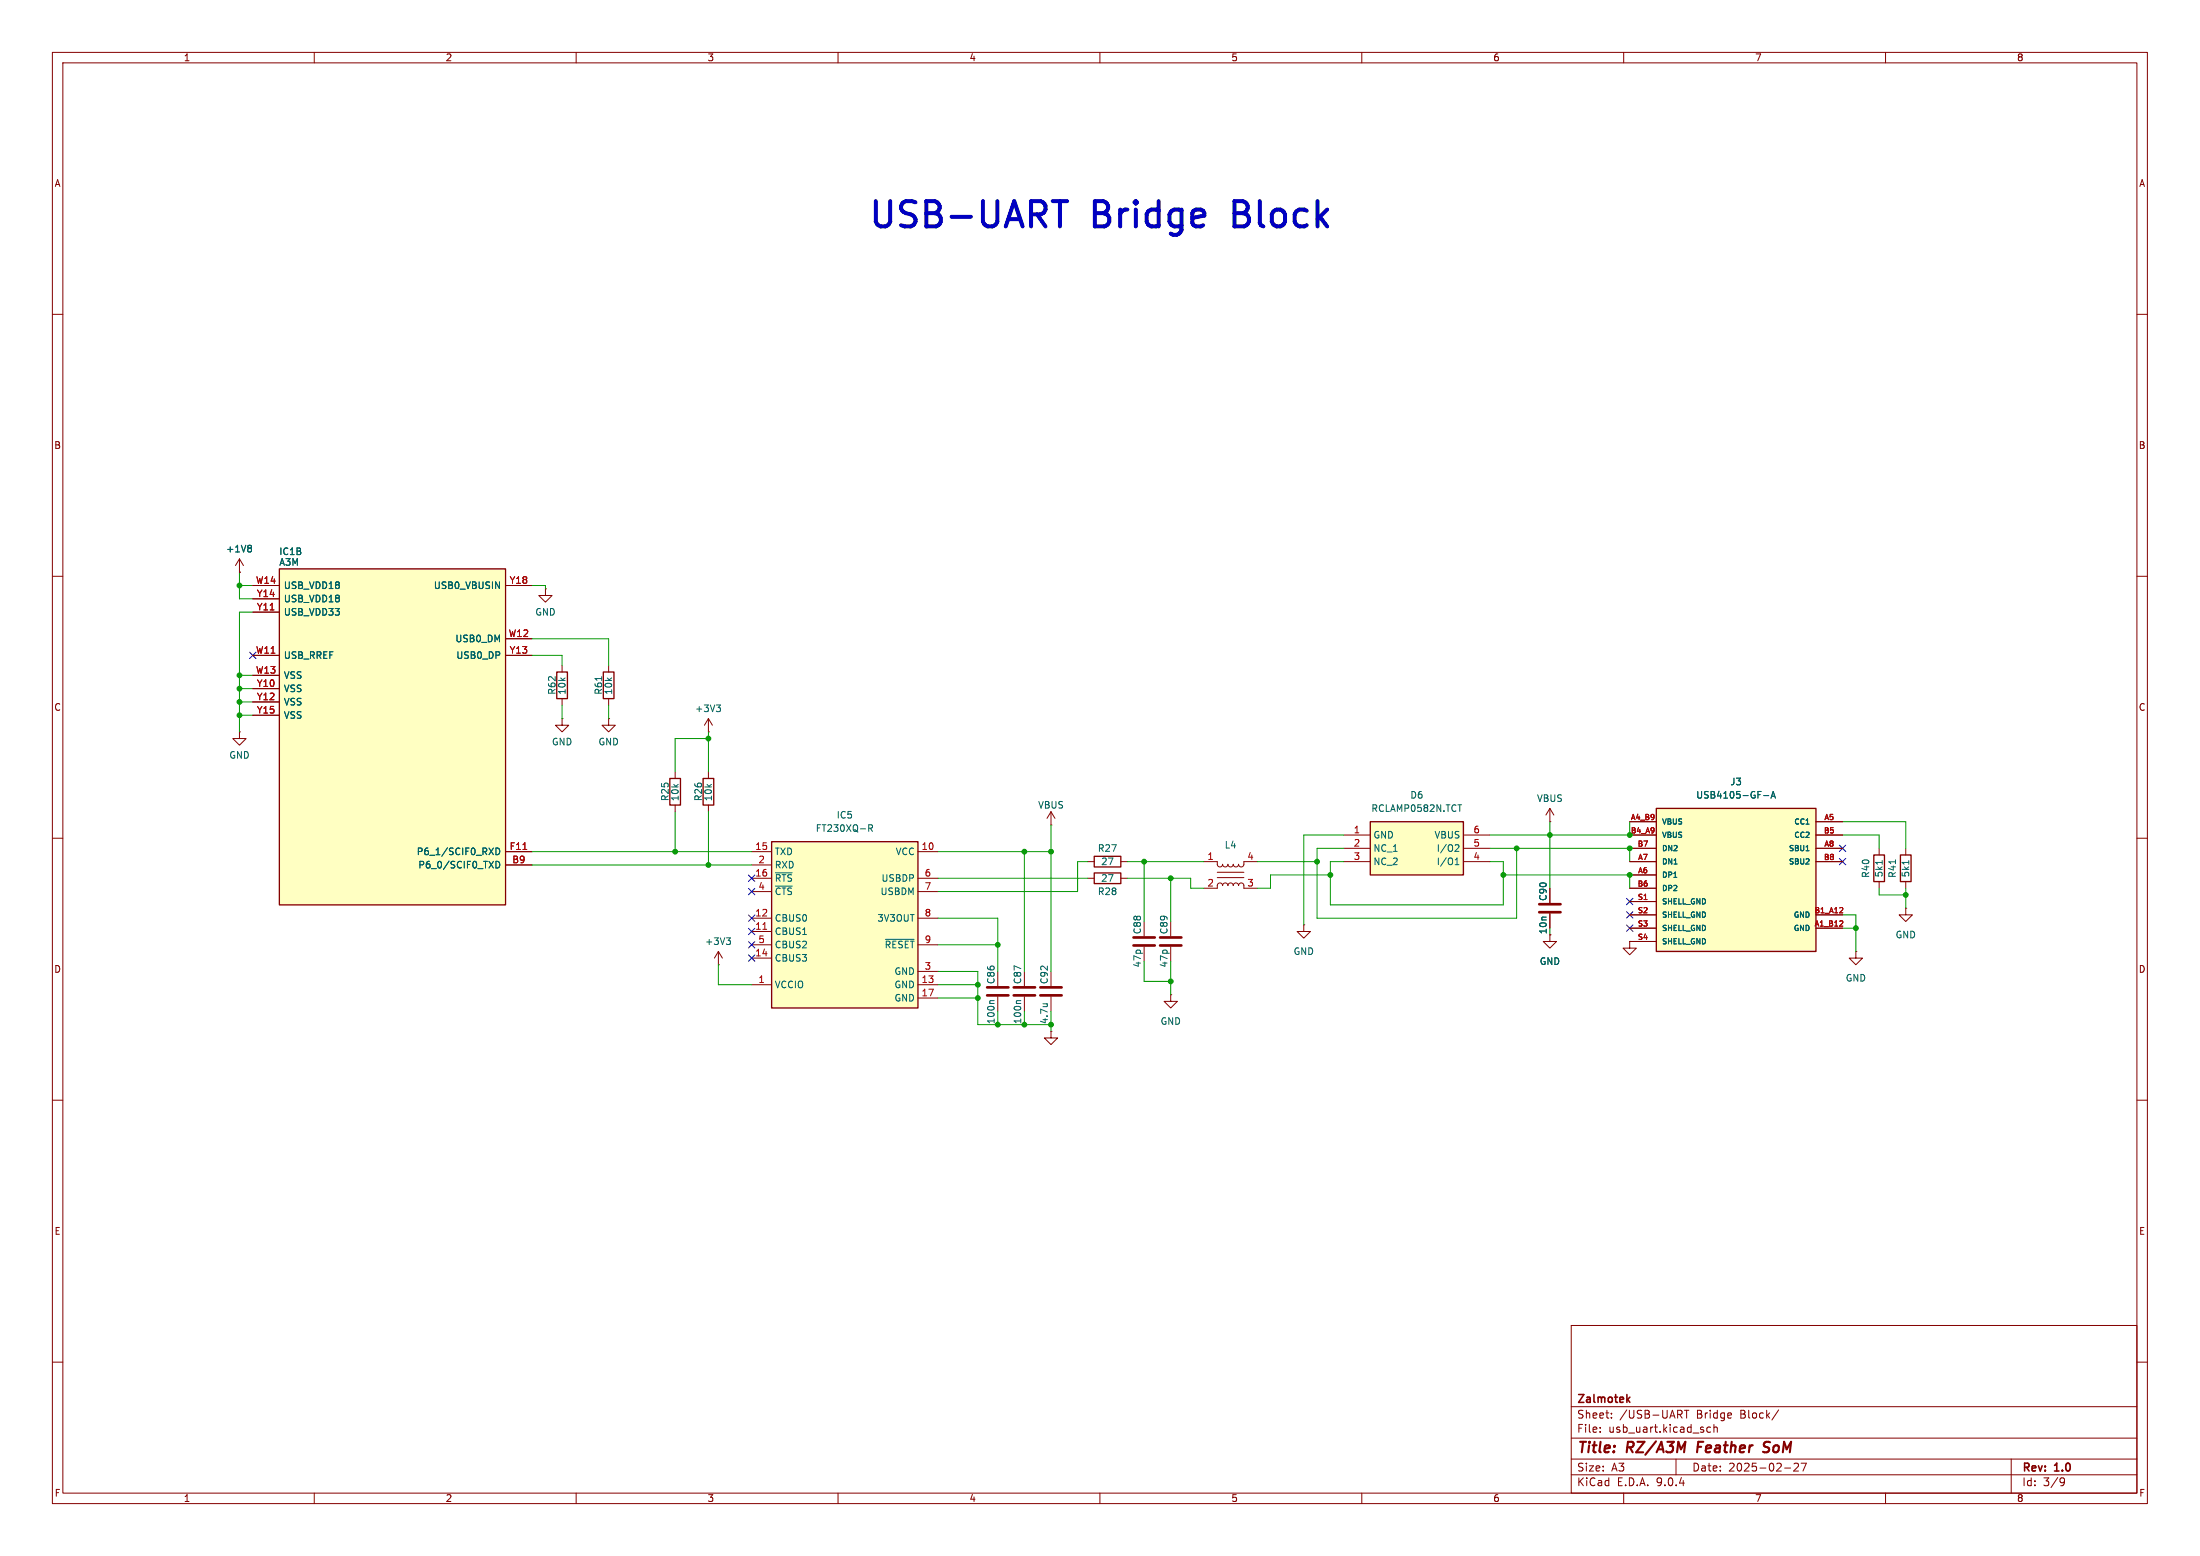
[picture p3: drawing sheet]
<svg xmlns="http://www.w3.org/2000/svg" width="297mm" height="210mm" viewBox="0 0 297 210" stroke-linecap="round" stroke-linejoin="round" font-family="sans-serif">
<g fill="none" stroke="#840000" stroke-width=".14">
<path d="M7.1 7.1h282.8v195.8h-282.8zM8.5 8.5h280v193h-280zM42.4 7.1v1.4M77.8 7.1v1.4M113.1 7.1v1.4M148.5 7.1v1.4M183.8 7.1v1.4M219.2 7.1v1.4M254.6 7.1v1.4M7.1 42.4h1.4M288.5 42.4h1.4M7.1 77.8h1.4"/>
<path d="M288.5 77.8h1.4M82.2 97v.9h.9l-.9 .9-.9-.9h.9M82.2 97h.1M82.2 89.8v.9M82.2 94.3v.9M7.1 113.1h1.4M162.5 119.9h1.8l.1-.5 .3-.2 .2 .1 .2 .2 .1-.2 .2-.1h.2l.2 .3 .1-.2 .2-.1h.3l.1 .3 .1-.3h.4l.2 .3 .1-.2 .3-.1 .3 .2v.5h1.8M162.5 116.3h1.8l.1 .5 .3 .2 .2-.1 .2-.2v.2l.3 .1 .2-.1 .2-.2 .1 .2 .2 .1 .3-.1 .1-.2 .2 .3 .4-.1 .1-.2 .1 .2 .3 .1 .3-.2v-.5h1.8M164.3 118.4h3.6M164.3 117.7h3.6M253.7 114.5v.9M253.7 119v.9"/>
<path d="M288.5 113.1h1.4M97 130.2h.1M97 128.4l.5 .9M97 128.4l-.6 .9M97 128.4v1.8M158 134.3v.8h.9l-.9 .9-.8-.9h.8M158 134.3h.1M158 127.8v2M7.1 148.5h1.4M288.5 148.5h1.4M212.1 178.9h76.4v22.6h-76.4zM7.1 183.8h1.4"/>
<path d="M212.1 199h76.4M212.1 196.9h76.4M212.1 194.1h76.4M212.1 189.9h76.4M216 193.2v.1M216 192.7v.1M217.5 191.3v.1M217.5 190.7v.1M226.3 196.9v2.1M227.4 190.3h.6M227.7 190.3v1.1M230.9 192.7l-.3-.1-.2 .2 .1 .5h.4"/>
<path d="M231.4 192.7l.1-.1 .3 .1v.6M231.4 192.2v1.1M240.1 190.3l-.9 1.4M240.9 198.1h.8M242.2 197.6l.4-.1 .1 .1 .1 .2-.7 .7h.7M243.2 197.5h.7l-.5 1M271.5 196.9v4.6M278.3 199.5l.4 .1a.7 .7 0 0 1-.3 .9h-.2M278.7 199.9l-.2 .2h-.2M288.5 183.8h1.4M42.4 201.5v1.4M77.8 201.5v1.4"/>
<path d="M113.1 201.5v1.4M148.5 201.5v1.4M183.8 201.5v1.4M219.2 201.5v1.4M254.6 201.5v1.4"/>
</g>
<path d="M229.3 194.6l-.2 1.4M238.7 195.9a.6 .6 0 0 1-.7 0M238.8 194.6l-.5 .1a.33 .33 0 0 0-.2 .3 .33 .33 0 0 0 .2 .3l.4 .1" fill="none" stroke="#840000" stroke-width=".28"/>
<path d="M219.7 188.9l.3 .4M220 188.6l-.4 .4" fill="none" stroke="#840000" stroke-width=".21"/>
<path d="M81.4 90.7h1.5v3.6h-1.5zM253 115.4h1.4v3.6h-1.4z" fill="none" stroke="#840000" stroke-width=".18"/>
<path d="M81.2 91.3v.5M254.1 116.1v.6M98.1 126.6h.5l-.3 .3M98.4 126.9l.2 .2v.2l-.2 .2" fill="none" stroke="#006464" stroke-width=".14"/>
<path d="M156.6 126.5h2.9M156.6 127.6h2.9" fill="none" stroke="#840000" stroke-width=".36"/>
<path d="M104.2 113.6h19.7v22.4h-19.7z" fill="#ffffc2"/>
<path d="M75.2 90.7h1.4v3.6h-1.4zM94.9 105.1h1.5v3.6h-1.5zM104.2 113.6h19.7v22.4h-19.7z" fill="none" stroke="#840000" stroke-width=".18"/>
<g fill="none" stroke="#840000" stroke-width=".14">
<path d="M32.3 77.2h.1M32.3 75.4l-.5 .9M32.3 75.4l.6 .9M32.3 75.4v1.8M32.3 98.8v.9h.9l-.9 .9-.9-.9h.9M32.3 98.8h.1M75.9 97v.9h.9l-.9 .9-.9-.9h.9M75.9 97h.1M75.9 89.8v.9M75.9 94.3v.9M95.6 104.2v.9M95.6 108.7v.9"/>
<path d="M101.5 114.9h2.7M101.5 116.7h2.7M101.5 118.5h2.7M123.9 114.9h2.7M123.9 118.5h2.7M101.5 120.3h2.7M101.5 123.9h2.7M101.5 125.7h2.7M101.5 127.5h2.7M101.5 129.3h2.7M101.5 132.9h2.7M123.9 120.3h2.7"/>
<path d="M123.9 123.9h2.7M123.9 127.5h2.7M123.9 132.9h2.7M123.9 131.1h2.7M123.9 134.7h2.7M134.7 134.5v2M154.5 127.8v2M250.5 128.4v.9h.9l-.9 .9-.9-.9h.9M250.5 128.4h.1"/>
</g>
<path d="M33.8 73.6l.2 .2-.2 .2 .2 .2v.1l-.2 .2M104.7 117.8h2.2M104.7 119.6h2.2M117.3 111.8l.4-.1 .1-.1-.1-.2-.4-.1v.9M117.5 111.8l.3 .4M119.5 126.8h3.9M134.2 135h-.5l-.1 .2" fill="none" stroke="#006464" stroke-width=".14"/>
<path d="M103 125.4h.5" fill="none" stroke="#a90000" stroke-width=".14"/>
<path d="M133.3 133.3h2.8M133.3 134.3h2.8M153 126.5h2.9M153 127.6h2.9" fill="none" stroke="#840000" stroke-width=".36"/>
<path d="M37.7 76.8h30.5v45.3h-30.5z" fill="#ffffc2"/>
<path d="M37.7 76.8h30.5v45.3h-30.5zM90.4 105.1h1.5v3.6h-1.5zM147.7 115.6h3.6v1.4h-3.6z" fill="none" stroke="#840000" stroke-width=".18"/>
<g fill="none" stroke="#840000" stroke-width=".14">
<path d="M34.1 79h3.6M68.2 79h3.6M34.1 80.8h3.6M34.1 82.6h3.6M34.1 88.5h3.6M34.1 91.1h3.6M34.1 92.9h3.6M34.1 94.7h3.6M34.1 96.5h3.6M68.2 88.5h3.6M68.2 86.2h3.6M95.6 98.8h.1"/>
<path d="M95.6 97l.6 .9M95.6 97l-.5 .9M95.6 97v1.8M68.2 114.9h3.6M68.2 116.7h3.6M91.1 104.2v.9M91.1 108.7v.9M141.9 111.4h.1M141.9 109.6l-.6 .9M141.9 109.6l.5 .9M141.9 109.6v1.8M146.8 116.3h.9"/>
<path d="M151.3 116.3h.9M209.2 110.9h.1M209.2 109.1v1.8M209.2 109.1l-.5 .9M209.2 109.1l.6 .9M141.9 139.2v.9h.9l-.9 .9-.9-.9h.9M141.9 139.2h.1M209.2 126.2v.9h.9l-.9 .9-.9-.9h.9M209.2 123.3v2M220 127.1v.9h.9l-.9 .9-.9-.9h.9M220 127.1h.1"/>
</g>
<path d="M96.7 95.1h.6l-.3 .4M97.1 95.5l.2 .2v.2l-.2 .1M67 114.5a.45 .45 0 0 1 .5 .4 .45 .45 0 0 1-.5 .5zM67 116.3a.45 .45 0 0 1 .5 .4 .45 .45 0 0 1-.5 .5z" fill="none" stroke="#006464" stroke-width=".14"/>
<path d="M70.6 114.6h.5" fill="none" stroke="#a90000" stroke-width=".14"/>
<path d="M207.8 122h2.9M207.8 123.1h2.9" fill="none" stroke="#840000" stroke-width=".36"/>
<path d="M223.6 109.1h21.6v19.3h-21.6z" fill="#ffffc2"/>
<path d="M223.6 109.1h21.6v19.3h-21.6zM256.6 115.4h1.4v3.6h-1.4z" fill="none" stroke="#840000" stroke-width=".18"/>
<g fill="none" stroke="#840000" stroke-width=".14">
<path d="M73.6 79.5v.9h.9l-.9 .9-.9-.9h.9M73.6 79.5h.1M220 110.9h3.6M220 112.7h3.6M220 114.5h3.6M220 116.3h3.6M220 118.1h3.6M220 119.9h3.6M245.2 110.9h3.5M245.2 112.7h3.5M245.2 114.5h3.5M245.2 116.3h3.5"/>
<path d="M257.3 114.5v.9M257.3 119v.9M176 124.8v.9h.9l-.9 .9-.9-.9h.9M176 124.8h.1M220 121.7h3.6M220 123.5h3.6M220 125.3h3.6M220 127.1h3.6M245.2 123.5h3.5M245.2 125.3h3.5M257.3 122.6v.9h.9l-.9 .9-.9-.9h.9M257.3 122.6h.1"/>
</g>
<path d="M238.1 107.4h.7M239.1 107.7l.3-.9 .3 .9M239.2 107.5h.4M243.8 114.8h.4M255.9 116.1v.5M257.7 116.1v.6" fill="none" stroke="#006464" stroke-width=".14"/>
<path d="M248.3 123.2h.5M248.3 125h.5M248.7 122.6v.2M248.7 124.3v.3" fill="none" stroke="#a90000" stroke-width=".14"/>
<path d="M185 110.9h12.6v7.2h-12.6z" fill="#ffffc2"/>
<path d="M147.7 117.8h3.6v1.5h-3.6zM185 110.9h12.6v7.2h-12.6z" fill="none" stroke="#840000" stroke-width=".18"/>
<g fill="none" stroke="#840000" stroke-width=".14">
<path d="M32.3 77.2h.1M34.1 79h3.6M68.2 79h3.6M34.1 80.8h3.6M34.1 82.6h3.6M34.1 88.5h3.6M34.1 91.1h3.6M34.1 92.9h3.6M34.1 94.7h3.6M34.1 96.5h3.6M68.2 88.5h3.6M68.2 86.2h3.6"/>
<path d="M68.2 114.9h3.6M68.2 116.7h3.6M146.8 118.5h.9M151.3 118.5h.9M181.4 112.7h3.6M181.4 114.5h3.6M181.4 116.3h3.6M197.6 112.7h3.6M197.6 114.5h3.6M197.6 116.3h3.6M220 112.7h3.6M220 114.5h3.6"/>
<path d="M220 116.3h3.6M220 110.9h3.6M220 118.1h3.6M220 119.9h3.6M245.2 112.7h3.5M245.2 114.5h3.5M245.2 116.3h3.5M245.2 110.9h3.5M138.3 134.5v2M141.9 134.5v2M209.2 123.3v2M220 127.1h.1"/>
<path d="M220 121.7h3.6M220 123.5h3.6M220 125.3h3.6M220 127.1h3.6M245.2 123.5h3.5M245.2 125.3h3.5"/>
</g>
<g fill="none" stroke="#006464" stroke-width=".14">
<path d="M33.8 73.6l.2 .2-.2 .2 .2 .2v.1l-.2 .2M67 114.5a.45 .45 0 0 1 .5 .4 .45 .45 0 0 1-.5 .5zM67 116.3a.45 .45 0 0 1 .5 .4 .45 .45 0 0 1-.5 .5zM196.4 116.7h.6M196.4 116.1l.3-.3v.9M196.6 114l.3 .1 .1 .2-.6 .6h.6M196.8 108.6h.5M238.1 107.4h.7M239.1 107.7l.3-.9 .3 .9M239.2 107.5h.4M243.8 114.8h.4M137.8 135h-.5l-.1 .2"/>
<path d="M140.8 135.5h.6M141.3 135.5h.1"/>
</g>
<path d="M136.9 133.3h2.8M136.9 134.3h2.8M140.4 133.3h2.9M140.4 134.3h2.9" fill="none" stroke="#840000" stroke-width=".36"/>
<g fill="none" stroke="#009600" stroke-width=".14">
<path d="M32.3 77.2v3.6h1.8M32.3 79h1.8M71.8 79h1.8v.5M32.3 96.5h1.8M32.3 91.1h1.8M32.3 94.7h1.8M32.3 92.9h1.8M34.1 82.6h-1.8v16.2M71.8 86.2h10.4v3.6M71.8 88.5h4.1v1.3M75.9 95.2v1.8M82.2 95.2v1.8"/>
<path d="M95.6 98.8v5.4M95.6 99.7h-4.5v4.5M71.8 114.9h29.7M71.8 116.7h29.7M91.1 109.6v5.3M95.6 109.6v7.1M126.6 114.9h15.3M126.6 118.5h20.2M138.3 114.9v16.2M141.9 111.4v19.7M146.8 116.3h-1.3v4h-18.9M152.2 118.5h8.5v1.4h1.8"/>
<path d="M152.2 116.3h10.3M154.5 116.3v8.1M158 118.5v5.9M169.7 116.3h8.1M179.6 118.1h-8.1v1.8h-1.8M181.4 112.7h-5.4v12.1M181.4 114.5h-3.6v9.4h26.9v-9.4M181.4 116.3h-1.8v5.8h23.3v-5.8h-1.7M201.2 114.5h18.8v1.8M202.9 118.1h17.1v1.8M209.2 110.9v9M220 110.9v1.8h-18.8"/>
<path d="M248.7 110.9h8.6v3.6M248.7 112.7h5v1.8M253.7 119.9v.9h3.6M257.3 119.9v2.7M97 130.2v2.7h4.5M126.6 131.1h5.4v7.2h9.9v.9M126.6 123.9h8.1v7.2M126.6 132.9h5.4M126.6 127.5h8.1M126.6 134.7h5.4M154.5 129.8v2.7h3.5M158 129.8v4.5"/>
<path d="M248.7 123.5h1.8v4.9M248.7 125.3h1.8"/>
</g>
<g fill="none" stroke="#000084" stroke-width=".14">
<path d="M33.7 88l.9 .9M34.6 88l-.9 .9M101 119.9l.9 .9M101 118.1l.9 .9M101.9 119.9l-.9 .9M101.9 118.1l-.9 .9M248.3 114.1l.9 .8M248.3 115.9l.9 .8M249.2 114.1l-.9 .8M249.2 115.9l-.9 .8M101 127.1l.9 .8M101 123.5l.9 .9"/>
<path d="M101 125.3l.9 .9M101 128.9l.9 .8M101.9 127.1l-.9 .8M101.9 123.5l-.9 .9M101.9 125.3l-.9 .9M101.9 128.9l-.9 .8M219.6 123l.8 .9M219.6 124.8l.8 .9M219.6 121.2l.8 .9M220.4 123l-.8 .9M220.4 124.8l-.8 .9M220.4 121.2l-.8 .9"/>
</g>
<path d="M142.1 27.1h2" fill="none" stroke="#0000c2" stroke-width=".54"/>
<path d="M70.6 114.6h.5M248.3 123.2h.5M248.3 125h.5M248.7 122.6v.2M248.7 124.3v.3" fill="none" stroke="#a90000" stroke-width=".14"/>
<g fill="#009600" stroke="#009600" stroke-width=".14">
<circle cx="177.8" cy="116.3" r=".32"/>
<circle cx="179.6" cy="118.1" r=".32"/>
<circle cx="202.9" cy="118.1" r=".32"/>
<circle cx="204.7" cy="114.5" r=".32"/>
<circle cx="134.7" cy="127.5" r=".32"/>
<circle cx="134.7" cy="138.3" r=".32"/>
<circle cx="132" cy="134.7" r=".32"/>
<circle cx="132" cy="132.9" r=".32"/>
<circle cx="138.3" cy="114.9" r=".32"/>
<circle cx="95.6" cy="99.7" r=".32"/>
<circle cx="91.1" cy="114.9" r=".32"/>
<circle cx="95.6" cy="116.7" r=".32"/>
<circle cx="257.3" cy="120.8" r=".32"/>
<circle cx="220" cy="114.5" r=".32"/>
<circle cx="220" cy="112.7" r=".32"/>
<circle cx="220" cy="118.1" r=".32"/>
<circle cx="250.5" cy="125.3" r=".32"/>
<circle cx="209.2" cy="112.7" r=".32"/>
<circle cx="32.3" cy="94.7" r=".32"/>
<circle cx="32.3" cy="91.1" r=".32"/>
<circle cx="32.3" cy="92.9" r=".32"/>
<circle cx="32.3" cy="96.5" r=".32"/>
<circle cx="32.3" cy="79" r=".32"/>
<circle cx="158" cy="132.5" r=".32"/>
<circle cx="141.9" cy="114.9" r=".32"/>
<circle cx="154.5" cy="116.3" r=".32"/>
<circle cx="158" cy="118.5" r=".32"/>
<circle cx="138.3" cy="138.3" r=".32"/>
<circle cx="141.9" cy="138.3" r=".32"/>
</g>
<g font-size="4.8" fill="#0000c2">
<text x="117" y="31.5">USB-UART</text>
<text x="147.5" y="31.5">Bridge</text>
<text x="167.2" y="31.5">Block</text>
</g>
<g font-size="2" fill="#840000">
<text x="212.8" y="196.5">Title:</text>
<text x="219.7" y="196.5">RZ/A3M</text>
<text x="229.7" y="196.5">Feather</text>
<text x="239.2" y="196.5">SoM</text>
</g>
<g font-size="1.5" fill="#840000">
<text x="212.8" y="191.6">Sheet:</text>
<text x="212.8" y="189.6">Zalmotek</text>
<text x="218.6" y="191.6">/USB-UART</text>
<text x="229.1" y="191.6">Bridge</text>
<text x="235" y="191.6">Block/</text>
<text x="212.8" y="193.5">File:</text>
<text x="217.1" y="193.5">usb_uart.kicad_sch</text>
<text x="212.8" y="200.7">KiCad</text>
<text x="212.8" y="198.7">Size:</text>
<text x="217.5" y="198.7">A3</text>
<text x="218.3" y="200.7">E.D.A.</text>
<text x="223.7" y="200.7">9.0.4</text>
<text x="228.4" y="198.7">Date:</text>
<text x="233.3" y="198.7">2025-02-27</text>
<text x="272.9" y="198.9">Rev:</text>
<text x="272.9" y="200.7">Id:</text>
<text x="275.8" y="200.7">3/9</text>
<text x="277.4" y="198.9">1.0</text>
</g>
<g font-size="1.3" fill="#840000">
<text x="24.7" y="8.4">1</text>
<text x="60.1" y="8.4">2</text>
<text x="95.5" y="8.4">3</text>
<text x="130.8" y="8.4">4</text>
<text x="166.2" y="8.4">5</text>
<text x="201.5" y="8.4">6</text>
<text x="236.9" y="8.4">7</text>
<text x="272.2" y="8.4">8</text>
<text x="7.3" y="25.4">A</text>
<text x="288.7" y="25.4">A</text>
<text x="7.2" y="60.7">B</text>
<text x="288.7" y="60.7">B</text>
<text x="7.2" y="96.1">C</text>
<text x="288.7" y="96.1">C</text>
<text x="208.9" y="121.7" transform="rotate(-90 208.9 121.7)">C90</text>
<text x="7.2" y="131.4">D</text>
<text x="208.9" y="126.2" transform="rotate(-90 208.9 126.2)">10n</text>
<text x="288.7" y="131.4">D</text>
<text x="7.3" y="166.8">E</text>
<text x="288.7" y="166.8">E</text>
<text x="7.3" y="202.1">F</text>
<text x="24.7" y="202.9">1</text>
<text x="60.1" y="202.9">2</text>
<text x="95.5" y="202.9">3</text>
<text x="130.8" y="202.9">4</text>
<text x="166.2" y="202.9">5</text>
<text x="201.5" y="202.9">6</text>
<text x="236.9" y="202.9">7</text>
<text x="272.2" y="202.9">8</text>
<text x="288.7" y="202.1">F</text>
</g>
<g font-size="1.3" fill="#006464">
<text x="30.5" y="74.7">+1V8</text>
<text x="37.6" y="75.1">IC1B</text>
<text x="37.6" y="76.5">A3M</text>
<text x="38.3" y="79.6">USB_VDD18</text>
<text x="38.3" y="81.4">USB_VDD18</text>
<text x="38.3" y="83.2">USB_VDD33</text>
<text x="58.5" y="79.6">USB0_VBUSIN</text>
<text x="72.2" y="83.2">GND</text>
<text x="38.3" y="89.1">USB_RREF</text>
<text x="61.4" y="86.8">USB0_DM</text>
<text x="61.5" y="89.1">USB0_DP</text>
<text x="38.3" y="91.8">VSS</text>
<text x="38.3" y="93.6">VSS</text>
<text x="38.3" y="95.4">VSS</text>
<text x="75.1" y="93.8" transform="rotate(-90 75.1 93.8)">R62</text>
<text x="76.5" y="93.8" transform="rotate(-90 76.5 93.8)">10k</text>
<text x="81.4" y="93.8" transform="rotate(-90 81.4 93.8)">R61</text>
<text x="82.8" y="93.8" transform="rotate(-90 82.8 93.8)">10k</text>
<text x="38.3" y="97.1">VSS</text>
<text x="74.4" y="100.7">GND</text>
<text x="80.7" y="100.7">GND</text>
<text x="93.8" y="96.2">+3V3</text>
<text x="30.9" y="102.5">GND</text>
<text x="190.3" y="107.9">D6</text>
<text x="228.9" y="107.9">USB4105-GF-A</text>
<text x="233.5" y="106.1">J3</text>
<text x="90.4" y="108.2" transform="rotate(-90 90.4 108.2)">R25</text>
<text x="91.8" y="108.2" transform="rotate(-90 91.8 108.2)">10k</text>
<text x="94.9" y="108.2" transform="rotate(-90 94.9 108.2)">R26</text>
<text x="96.2" y="108.2" transform="rotate(-90 96.2 108.2)">10k</text>
<text x="110.1" y="112.4">FT230XQ-R</text>
<text x="112.9" y="110.6">IC5</text>
<text x="140.1" y="109.3">VBUS</text>
<text x="185.1" y="109.7">RCLAMP0582N.TCT</text>
<text x="185.3" y="113.3">GND</text>
<text x="193.6" y="113.3">VBUS</text>
<text x="207.4" y="108.4">VBUS</text>
<text x="56.2" y="115.6">P6_1/SCIF0_RXD</text>
<text x="56.4" y="117.4">P6_0/SCIF0_TXD</text>
<text x="104.5" y="115.6">TXD</text>
<text x="104.5" y="117.4">RXD</text>
<text x="104.5" y="119.1">~{RTS}</text>
<text x="118.9" y="119.1">USBDP</text>
<text x="120.9" y="115.6">VCC</text>
<text x="148.1" y="115.1">R27</text>
<text x="148.6" y="116.9">27</text>
<text x="148.6" y="119.1">27</text>
<text x="165.3" y="114.7">L4</text>
<text x="185.3" y="115.1">NC_1</text>
<text x="185.3" y="116.9">NC_2</text>
<text x="193.9" y="115.1">I/O2</text>
<text x="193.9" y="116.9">I/O1</text>
<text x="252.5" y="118.6" transform="rotate(-90 252.5 118.6)">R40</text>
<text x="254.3" y="118.5" transform="rotate(-90 254.3 118.5)">5k1</text>
<text x="256.1" y="118.6" transform="rotate(-90 256.1 118.6)">R41</text>
<text x="257.9" y="118.5" transform="rotate(-90 257.9 118.5)">5k1</text>
<text x="104.5" y="120.9">~{CTS}</text>
<text x="104.5" y="124.5">CBUS0</text>
<text x="118.4" y="124.5">3V3OUT</text>
<text x="118.8" y="120.9">USBDM</text>
<text x="148.1" y="120.9">R28</text>
<text x="95.1" y="127.7">+3V3</text>
<text x="104.5" y="126.3">CBUS1</text>
<text x="104.5" y="128.1">CBUS2</text>
<text x="104.5" y="129.9">CBUS3</text>
<text x="119.4" y="128.1">~{RESET}</text>
<text x="120.7" y="131.7">GND</text>
<text x="154.2" y="130.7" transform="rotate(-90 154.2 130.7)">47p</text>
<text x="154.2" y="126.2" transform="rotate(-90 154.2 126.2)">C88</text>
<text x="157.8" y="130.7" transform="rotate(-90 157.8 130.7)">47p</text>
<text x="157.8" y="126.2" transform="rotate(-90 157.8 126.2)">C89</text>
<text x="174.6" y="129">GND</text>
<text x="207.8" y="130.4">GND</text>
<text x="255.8" y="126.8">GND</text>
<text x="104.5" y="133.5">VCCIO</text>
<text x="120.7" y="133.5">GND</text>
<text x="120.7" y="135.3">GND</text>
<text x="134.4" y="132.9" transform="rotate(-90 134.4 132.9)">C86</text>
<text x="138" y="132.9" transform="rotate(-90 138 132.9)">C87</text>
<text x="141.6" y="132.9" transform="rotate(-90 141.6 132.9)">C92</text>
<text x="249.1" y="132.6">GND</text>
<text x="156.6" y="138.5">GND</text>
</g>
<g font-size="1.3" fill="#a90000">
<text x="34.5" y="78.8">W14</text>
<text x="34.6" y="80.6">Y14</text>
<text x="34.6" y="82.4">Y11</text>
<text x="68.7" y="78.8">Y18</text>
<text x="34.5" y="88.3">W11</text>
<text x="68.6" y="86">W12</text>
<text x="68.7" y="88.3">Y13</text>
<text x="34.5" y="91">W13</text>
<text x="34.6" y="92.8">Y10</text>
<text x="34.6" y="94.6">Y12</text>
<text x="34.6" y="96.4">Y15</text>
<text x="182.7" y="112.5">1</text>
<text x="198.9" y="112.5">6</text>
<text x="68.7" y="114.8">F11</text>
<text x="69.1" y="116.6">B9</text>
<text x="101.9" y="114.8">15</text>
<text x="101.9" y="118.4">16</text>
<text x="102.3" y="116.6">2</text>
<text x="124.3" y="114.8">10</text>
<text x="124.8" y="118.4">6</text>
<text x="162.9" y="119.7">2</text>
<text x="162.9" y="116.1">1</text>
<text x="168.3" y="119.7">3</text>
<text x="168.3" y="116.1">4</text>
<text x="182.7" y="114.3">2</text>
<text x="182.7" y="116.1">3</text>
<text x="198.9" y="114.3">5</text>
<text x="198.9" y="116.1">4</text>
<text x="101.9" y="123.7">12</text>
<text x="101.9" y="125.5">11</text>
<text x="102.3" y="120.2">4</text>
<text x="124.8" y="120.2">7</text>
<text x="124.8" y="123.7">8</text>
<text x="101.9" y="129.1">14</text>
<text x="102.3" y="127.3">5</text>
<text x="124.8" y="127.3">9</text>
<text x="124.8" y="130.9">3</text>
<text x="102.3" y="132.7">1</text>
<text x="124.3" y="132.7">13</text>
<text x="124.3" y="134.5">17</text>
</g>
<g font-size="1.3" fill="#009600">
<text x="134.4" y="138.3" transform="rotate(-90 134.4 138.3)">100n</text>
<text x="138" y="138.3" transform="rotate(-90 138 138.3)">100n</text>
<text x="141.6" y="138.3" transform="rotate(-90 141.6 138.3)">4.7u</text>
</g>
<g font-size="1" fill="#a90000">
<text x="220.1" y="110.7">A4_B9</text>
<text x="220.1" y="112.5">B4_A9</text>
<text x="246.2" y="112.5">B5</text>
<text x="246.2" y="110.7">A5</text>
<text x="221" y="114.3">B7</text>
<text x="221" y="119.7">B6</text>
<text x="221.1" y="116.1">A7</text>
<text x="221.1" y="117.9">A6</text>
<text x="246.2" y="116.1">B8</text>
<text x="246.2" y="114.3">A8</text>
<text x="221" y="121.5">S1</text>
<text x="221" y="123.3">S2</text>
<text x="221" y="125.1">S3</text>
<text x="244.9" y="123.3">B1_A12</text>
<text x="244.9" y="125.1">A1_B12</text>
<text x="221" y="126.9">S4</text>
</g>
<g font-size="1" fill="#006464">
<text x="224.3" y="111.4">VBUS</text>
<text x="224.3" y="113.2">VBUS</text>
<text x="242.1" y="111.4">CC1</text>
<text x="242.1" y="113.2">CC2</text>
<text x="224.3" y="115">DN2</text>
<text x="224.3" y="116.8">DN1</text>
<text x="224.3" y="118.6">DP1</text>
<text x="241.4" y="115">SBU1</text>
<text x="241.4" y="116.8">SBU2</text>
<text x="224.3" y="120.4">DP2</text>
<text x="224.3" y="122.2">SHELL_GND</text>
<text x="224.3" y="124">SHELL_GND</text>
<text x="224.3" y="125.8">SHELL_GND</text>
<text x="242.1" y="124">GND</text>
<text x="242.1" y="125.8">GND</text>
<text x="224.3" y="127.6">SHELL_GND</text>
</g>
</svg>
